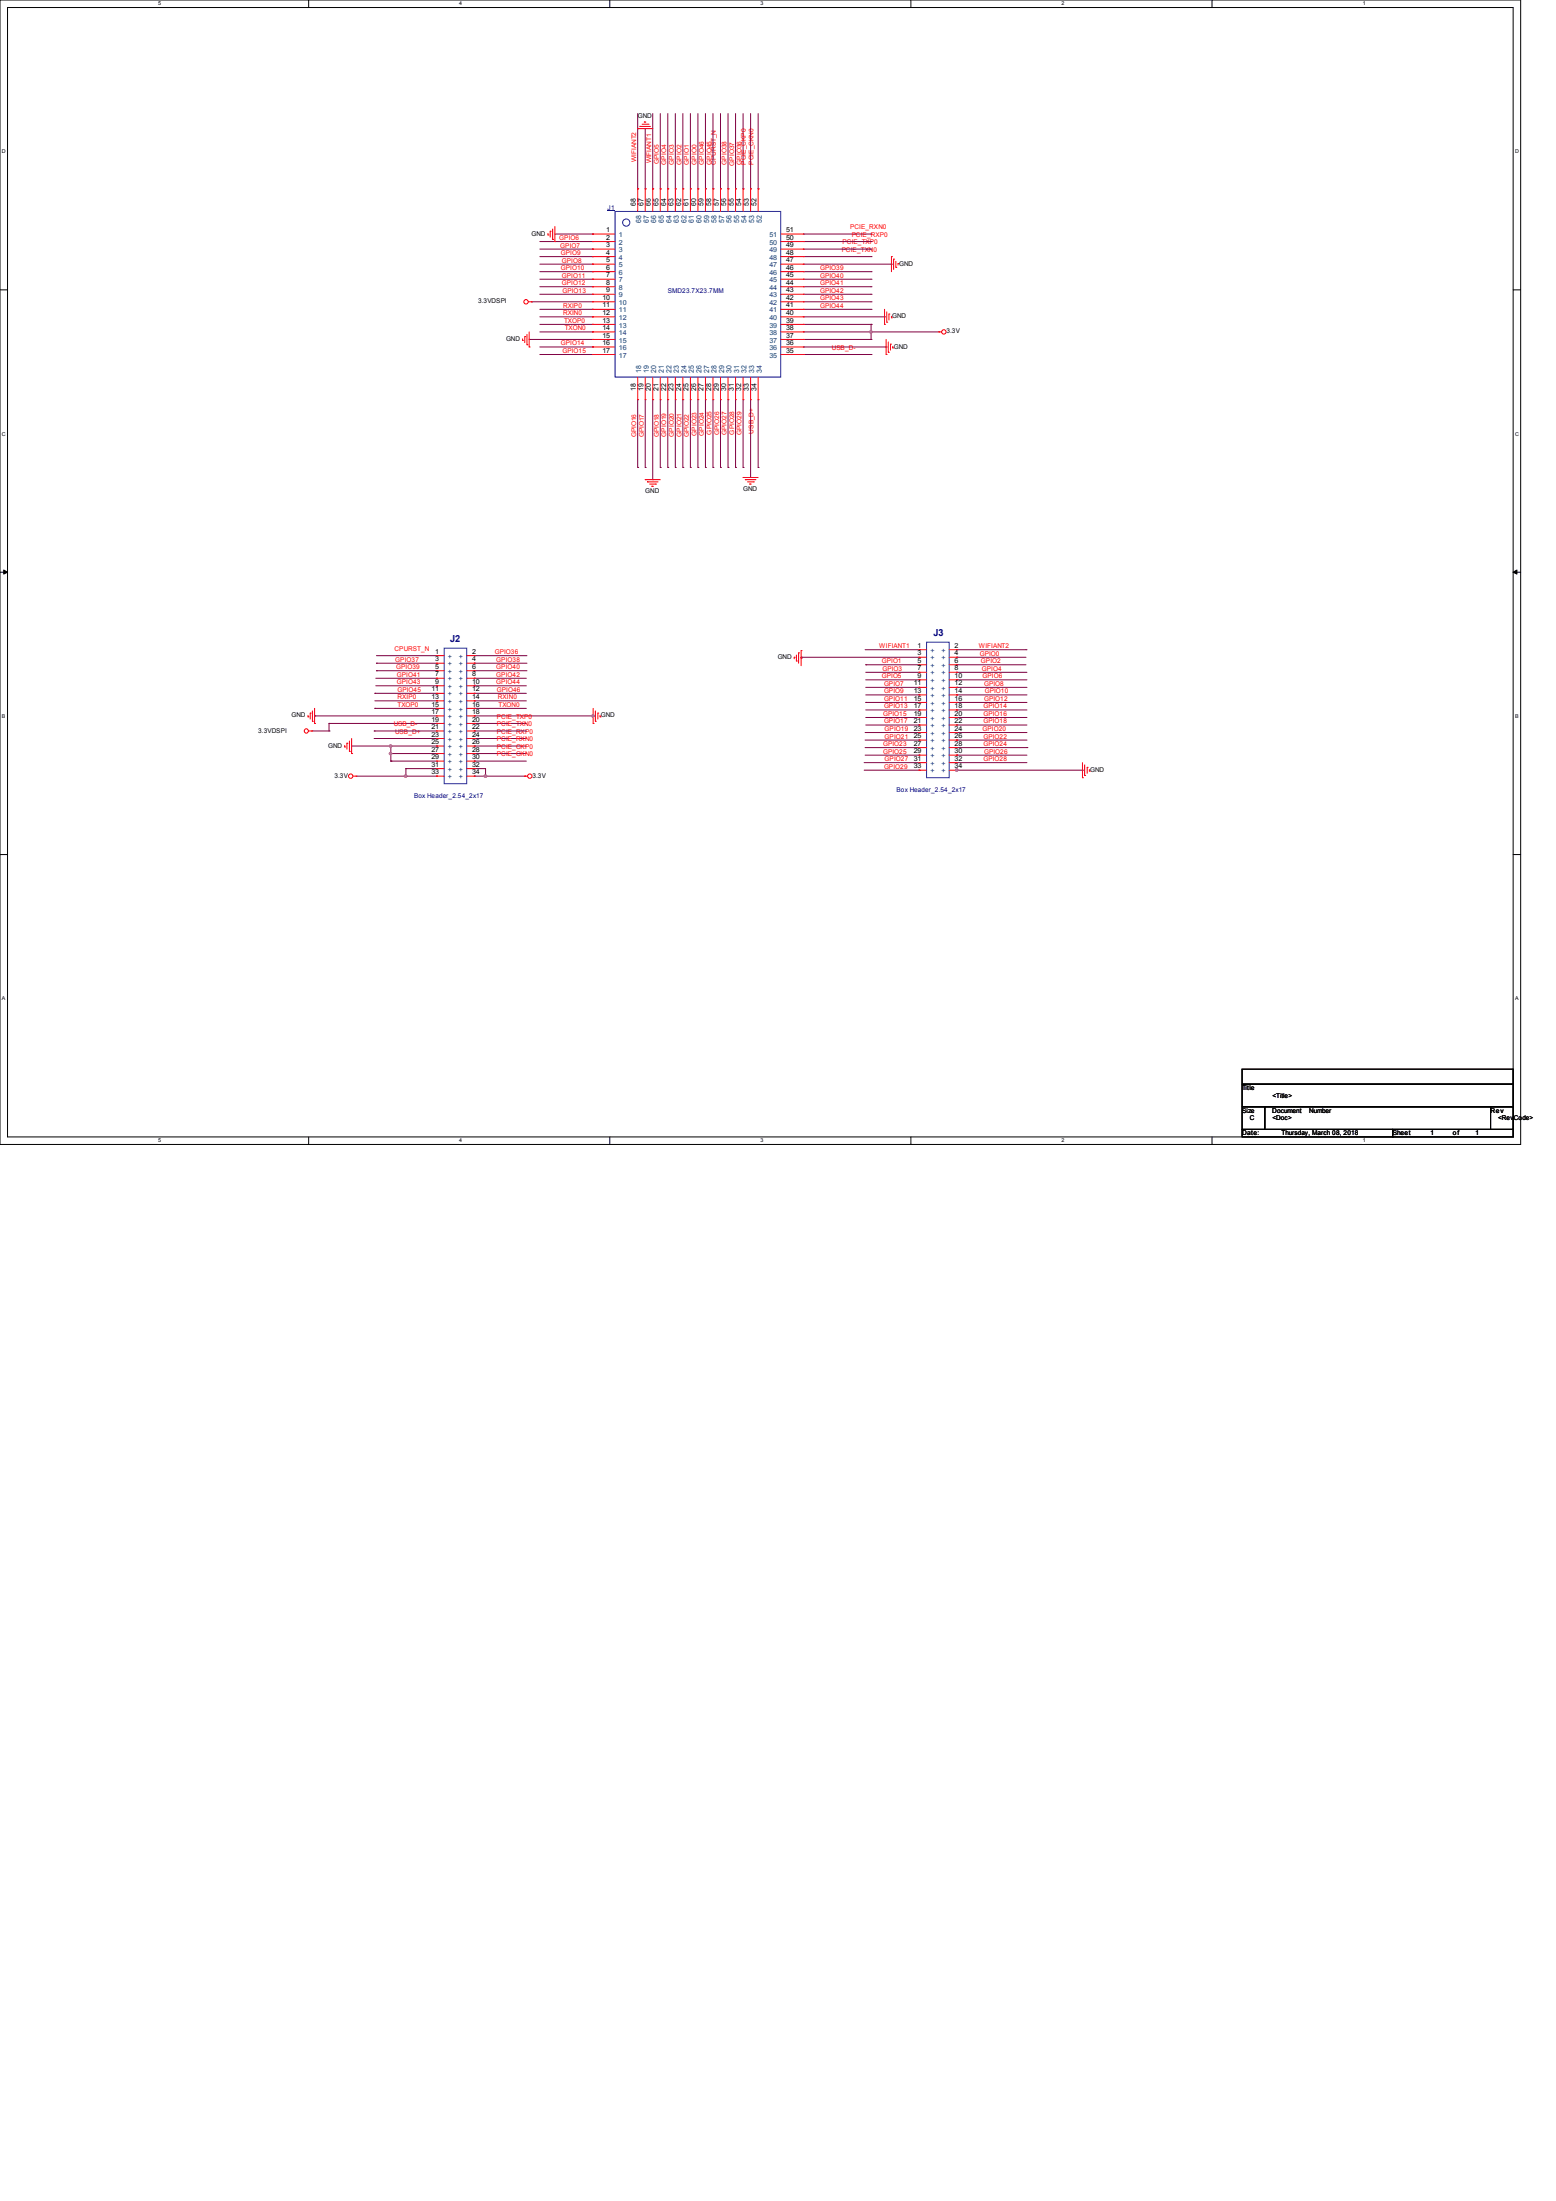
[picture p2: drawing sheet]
<svg xmlns="http://www.w3.org/2000/svg" width="210mm" height="297mm" viewBox="0 0 210 297" stroke-linecap="round" stroke-linejoin="round" font-family="sans-serif">
<path d="M0 0h205.2v154.4h-205.2zM1 1h203.2v152.4h-203.2z" fill="none" stroke="#000" stroke-width=".13"/>
<g fill="#fff">
<path d="M21.3 .1h.4v.8h-.4z"/>
<path d="M21.3 153.5h.4v.8h-.4z"/>
</g>
<path d="M41.7 0v1M41.7 153.4v1" fill="none" stroke="#000" stroke-width=".13"/>
<g fill="#fff">
<path d="M62 .1h.4v.8h-.4z"/>
<path d="M62 153.5h.4v.8h-.4z"/>
</g>
<path d="M82.3 0v1M82.3 153.4v1" fill="none" stroke="#000" stroke-width=".13"/>
<g fill="#fff">
<path d="M102.6 .1h.4v.8h-.4z"/>
<path d="M102.6 153.5h.4v.8h-.4z"/>
</g>
<path d="M122.9 0v1M122.9 153.4v1" fill="none" stroke="#000" stroke-width=".13"/>
<g fill="#fff">
<path d="M143.3 .1h.3v.8h-.3z"/>
<path d="M143.3 153.5h.3v.8h-.3z"/>
</g>
<path d="M163.6 0v1M163.6 153.4v1" fill="none" stroke="#000" stroke-width=".13"/>
<g fill="#fff">
<path d="M183.9 .1h.4v.8h-.4z"/>
<path d="M183.9 153.5h.4v.8h-.4z"/>
<path d="M.3 20.1h.5v.8h-.5z"/>
<path d="M204.5 20.1h.5v.8h-.5z"/>
<path d="M.3 58.2h.5v.8h-.5z"/>
<path d="M204.5 58.2h.5v.8h-.5z"/>
</g>
<path d="M0 39.1h1M204.2 39.1h1" fill="none" stroke="#000" stroke-width=".13"/>
<g fill="#fff">
<path d="M.3 96.3h.4v.8h-.4z"/>
<path d="M204.5 96.3h.4v.8h-.4z"/>
</g>
<path d="M0 77.2h1M204.2 77.2h1" fill="none" stroke="#000" stroke-width=".13"/>
<path d="M.5 76.9l.5 .3-.5 .3zM204.2 77.2l.5-.3v.6z" fill="#000" stroke="#000" stroke-width=".13"/>
<g fill="#fff">
<path d="M.3 134.4h.4v.8h-.4z"/>
<path d="M204.5 134.4h.4v.8h-.4z"/>
</g>
<path d="M0 115.3h1M204.2 115.3h1M167.6 144.3h36.6v2h-36.6zM167.6 146.3h36.6v3.1h-36.6zM167.6 149.4h3.1v3h-3.1zM167.6 152.4h20.4v1h-20.4zM170.7 149.4h30.5v3h-30.5zM188 152.4h16.2v1h-16.2zM201.2 149.4h3v3h-3z" fill="none" stroke="#000" stroke-width=".13"/>
<g fill="none" stroke="#800040" stroke-width=".13">
<path d="M86.1 15.3v10.2M87.1 17.4v8.1M88.1 15.3v10.2M89.1 15.3v10.2M90.1 15.3v10.2M91.1 15.3v10.2M92.2 15.3v10.2M93.2 15.3v10.2M94.2 15.3v10.2M95.2 15.3v10.2M96.2 15.3v10.2M97.2 15.3v10.2"/>
<path d="M98.3 15.3v10.2M99.3 15.3v10.2M100.3 15.3v10.2M101.3 15.3v10.2M102.3 15.3v10.2M72.9 37.7h7.1M72.9 36.7h7.1M72.9 35.6h7.1M72.9 34.6h7.1M72.9 33.6h7.1M72.9 32.6h7.1M72.9 39.7h7.1"/>
<path d="M72.9 38.7h7.1M74.9 31.6h5.1M80 37.7h.1M80 36.7h.1M80 35.6h.1M80 34.6h.1M80 33.6h.1M80 32.6h.1M80 39.7h.1M80 38.7h.1M80 31.6h.1M86.1 25.5h.1"/>
<path d="M87.1 25.5h.1M88.1 25.5h.1M89.1 25.5h.1M90.1 25.5h.1M91.1 25.5h.1M92.2 25.5h.1M93.2 25.5h.1M94.2 25.5h.1M95.2 25.5h.1M96.2 25.5h.1M97.2 25.5h.1M98.3 25.5h.1"/>
<path d="M99.3 25.5h.1M100.3 25.5h.1M101.3 25.5h.1M102.3 25.5h.1M108.4 37.7h9.2M108.4 36.7h9.2M108.4 35.6h11.9M108.4 34.6h9.2M108.4 33.6h9.2M108.4 32.6h9.2M108.4 39.7h9.2M108.4 38.7h9.2"/>
<path d="M108.4 31.6h9.2M117.6 38.7h.1M117.6 37.7h.1M117.6 36.7h.1M117.6 34.6h.1M117.6 33.6h.1M117.6 39.7h.1M117.6 31.6h.1M117.6 32.6h.1M120.3 35.6h.1M71.4 45.8h.1M71.4 45.8h8.6"/>
<path d="M71.7 40.7h.1M71.7 40.7h8.3M72.9 44.8h7.1M72.9 43.8h7.1M72.9 42.8h7.1M72.9 41.7h7.1M72.9 47.8h7.1M72.9 46.8h7.1M80 44.8h.1M80 43.8h.1M80 42.8h.1M80 41.7h.1"/>
<path d="M80 47.8h.1M80 46.8h.1M86.1 53.9v9.2M87.1 53.9v9.2M88.1 53.9v10.8M89.1 53.9v9.2M90.1 53.9v9.2M91.1 53.9v9.2M92.2 53.9v9.2M93.2 53.9v9.2M94.2 53.9v9.2M95.2 53.9v9.2"/>
<path d="M96.2 53.9v9.2M97.2 53.9v9.2M98.3 53.9v9.2M99.3 53.9v9.2M100.3 53.9v9.2M101.3 53.9v10.5M102.3 53.9v9.2M108.4 45.8h9.2M108.4 44.8h18.3M108.4 43.8h9.2M108.4 42.8h11M108.4 41.7h9.2"/>
<path d="M108.4 40.7h9.2M108.4 47.8h9.2M108.4 46.8h11.2M117.6 45.8h.1M117.6 47.8h.1M117.6 40.7h.1M117.6 41.7h.1M117.6 43.8h.1M117.6 44.8h.1M117.6 43.8v2M119.4 42.8h.1M119.6 46.8h.1"/>
<path d="M86.1 63.1h.1M87.1 63.1h.1M88.1 64.7h.1M89.1 63.1h.1M90.1 63.1h.1M91.1 63.1h.1M92.2 63.1h.1M93.2 63.1h.1M94.2 63.1h.1M95.2 63.1h.1M96.2 63.1h.1M97.2 63.1h.1"/>
<path d="M98.3 63.1h.1M99.3 63.1h.1M100.3 63.1h.1M101.3 64.4h.1M102.3 63.1h.1M42.1 98.6h2.3M42.5 96.6h.1M42.5 96.6h16.4M44.4 98.6h.1M44.4 97.6h.1M44.4 97.6h14.5M44.4 97.6v1"/>
<path d="M50.5 99.7h.1M50.5 98.6h.1M50.5 99.7h8.4M50.5 98.6h8.4M50.6 93.6h.1M50.6 95.6h.1M50.6 93.6h8.3M50.6 95.6h8.3M50.6 94.6h8.3M50.7 92.5h8.2M50.7 91.5h8.2M50.8 90.5h.1"/>
<path d="M50.8 89.5h.1M50.8 88.5h8.1M50.8 89.5h8.1M50.8 90.5h8.1M58.9 88.5h.1M58.9 97.6h.1M58.9 92.5h.1M58.9 91.5h.1M58.9 94.6h.1M64 96.6h.1M64 99.7h.1M64 97.6h.1"/>
<path d="M64 98.6h.1M64 89.5h.1M64 88.5h.1M64 92.5h.1M64 90.5h.1M64 91.5h.1M64 95.6h.1M64 93.6h.1M64 94.6h.1M64 96.6h16.2M64 88.5h7.1M64 99.7h7"/>
<path d="M64 97.6h7M64 98.6h7M64 89.5h7.1M64 90.5h7.1M64 92.5h7M64 91.5h7M64 93.6h7M64 95.6h7M64 94.6h7M80.1 96.6h.1M108.1 88.8h.1M108.1 88.7h.1"/>
<path d="M108.1 88.7h15.9M108.1 88.7v.1M116.8 87.7h7.2M116.8 98.8h7.2M116.8 99.9h7.2M116.8 89.7h.1M116.8 94.8h.1M116.8 90.7h7.2M116.8 89.7h7.2M116.8 92.8h7.2M116.8 91.7h7.2M116.8 94.8h7.2"/>
<path d="M116.8 93.8h7.2M116.8 97.8h7.2M116.8 96.8h7.2M116.8 95.8h7.2M124 87.7h.1M124 90.7h.1M124 92.8h.1M124 91.7h.1M124 93.8h.1M124 97.8h.1M124 95.8h.1M124 96.8h.1"/>
<path d="M124 98.8h.1M124 99.9h.1M129.1 88.7h.1M129.1 90.7h.1M129.1 89.7h.1M129.1 92.8h.1M129.1 91.7h.1M129.1 94.8h.1M129.1 93.8h.1M129.1 96.8h.1M129.1 95.8h.1M129.1 98.8h.1"/>
<path d="M129.1 99.9h.1M129.1 97.8h.1M129.1 88.7h9.4M129.1 87.7h9.4M129.1 90.7h9.5M129.1 89.7h9.4M129.1 92.8h9.5M129.1 91.7h9.5M129.1 94.8h9.5M129.1 93.8h9.5M129.1 97.8h9.5M129.1 96.8h9.5"/>
<path d="M129.1 95.8h9.5M129.1 98.8h9.5M129.1 99.9h9.5M138.5 87.7h.1M47.5 100.7h11.4M48 104.7h10.9M52.7 100.7h.1M52.7 102.7h.1M52.7 101.7h.1M52.7 101.7h6.2M52.7 102.7h6.2M52.7 100.7v2"/>
<path d="M54.8 104.7h.1M54.8 103.7h.1M54.8 103.7h4.1M54.8 103.7v1M58.9 104.7h.1M58.9 101.7h.1M58.9 100.7h.1M64 100.7h.1M64 104.7h.1M64 101.7h.1M64 102.7h.1M64 103.7h.1"/>
<path d="M64 100.7h7M64 104.7h6.8M64 101.7h7M64 102.7h7M64 103.7h1.5v1M65.5 104.7h.1M70.8 104.7h.1M116.6 103.9h7.4M116.6 102.9h7.4M116.8 101.9h7.2M116.8 100.9h7.2M124 102.9h.1"/>
<path d="M124 100.9h.1M124 103.9h.1M124 101.9h.1M129 103.9h17.1M129.1 103.9h.1M129.1 101.9h.1M129.1 102.9h.1M129.1 101.9h9.5M129.1 102.9h9.5M129.1 100.9h9.5M138.6 100.9h.1M146.1 103.9h.1"/>
</g>
<g fill="#f0f" stroke="#f0f" stroke-width=".13">
<circle cx="117.5" cy="44.8" r=".18"/>
<circle cx="129.1" cy="103.9" r=".18"/>
<circle cx="80" cy="96.6" r=".18"/>
<circle cx="65.5" cy="104.7" r=".18"/>
<circle cx="54.7" cy="104.7" r=".17"/>
<circle cx="52.7" cy="100.7" r=".17"/>
<circle cx="52.7" cy="101.7" r=".17"/>
</g>
<g fill="none" stroke="#f00" stroke-width=".13">
<path d="M86.1 17.4h.1M86.1 17.4h2M86.4 17.1h.1M86.4 17.1h1.4M86.7 16.8h.8M87 16.5h.1M87 16.5h.2M87.5 16.8h.1M74 31.7h.1M74 31.5v.2M74.3 31.2h.1M74.3 31.2v.8"/>
<path d="M74.6 32.3h.1M74.6 30.9v1.4M74.9 32.6h.1M74.9 30.6v2M120.3 34.6h.1M120.3 34.6v2.1M120.6 35h.1M120.6 35v1.4M120.9 36.1h.1M120.9 35.3v.8M121.2 35.6h.1M121.2 35.6v.2"/>
<path d="M70.5 45.9h.1M70.5 45.7v.2M70.8 45.4h.1M70.8 45.4v.8M71.1 46.5h.1M71.1 45.1v1.4M71.3 40.7h.4M71.4 46.8h.1M71.4 44.8v2M71.7 40.7h.1M119.4 43.8h.1M119.4 41.7v2.1"/>
<path d="M119.6 47.8h.1M119.6 45.8v2M119.7 43.5h.1M119.7 42.1v1.4M119.9 47.5h.1M119.9 46.1v1.4M120 42.4h.1M120 42.4v.8M120.2 46.4h.1M120.2 46.4v.8M120.3 42.9h.1M120.3 42.7v.2"/>
<path d="M120.5 46.9h.1M120.5 46.7v.2M126.7 44.8h.1M126.7 44.8h.4M87.1 64.7h.1M87.1 64.7h2M87.4 65h.1M87.4 65h1.4M87.7 65.3h.8M88 65.6h.1M88 65.6h.2M88.5 65.3h.1"/>
<path d="M100.3 64.4h.1M100.3 64.4h2M100.6 64.7h.1M100.6 64.7h1.4M100.9 65h.8M101.2 65.3h.1M101.2 65.3h.2M101.7 65h.1M41.6 96.7h.1M41.6 96.5v.2M41.7 98.6h.4M41.9 96.2h.1"/>
<path d="M41.9 96.2v.8M42.1 98.6h.1M42.2 97.3h.1M42.2 95.9v1.4M42.5 97.6h.1M42.5 95.6v2M47.2 100v1.4M47.5 99.7v2M80.1 97.6h.1M80.1 95.6v2M80.3 97.3h.1M80.3 95.9v1.4"/>
<path d="M80.7 96.2h.1M80.7 96.2v.8M81 96.7h.1M81 96.5v.2M107.2 88.7h.1M107.2 88.7v.2M107.5 89.2h.1M107.5 88.4v.8M107.8 88.1h.1M107.8 88.1v1.4M108.1 87.8h.1M108.1 87.8v2"/>
<path d="M46.5 100.8h.1M46.5 100.6v.2M46.8 100.3h.1M46.8 100.3v.8M47.2 101.4h.1M47.5 101.7h.1M47.7 104.7h.3M48 104.7h.1M70.8 104.7h.1M70.8 104.7h.4M146.1 104.9h.1M146.1 102.9v2"/>
<path d="M146.4 104.6h.1M146.4 103.2v1.4M146.7 103.5h.1M146.7 103.5v.9M147 104.1h.1M147 103.8v.3"/>
<circle cx="71" cy="40.7" r=".3"/>
<circle cx="127.4" cy="44.8" r=".3"/>
<circle cx="41.3" cy="98.6" r=".29"/>
<circle cx="47.3" cy="104.7" r=".3"/>
<circle cx="71.5" cy="104.7" r=".3"/>
</g>
<g fill="none" stroke="#00f" stroke-width=".13">
<path d="M83 28.5h22.4v22.4h-22.4z"/>
<circle cx="84.5" cy="30" r=".49"/>
</g>
<path d="M82 28.4h1v.1h-1z" fill="#000080"/>
<g fill="none" stroke="#f00" stroke-width=".13">
<path d="M80 32.6h.1M80 33.6h.1M80 34.6h.1M80 35.6h.1M80 36.7h.1M80 37.7h.1M80 38.7h.1M80 39.7h.1M80 31.6h.1M80 32.6h3M80 33.6h3M80 34.6h3"/>
<path d="M80 35.6h3M80 36.7h3M80 37.7h3M80 38.7h3M80 39.7h3M80 31.6h3M86.1 25.5h.1M86.1 25.5v3M87.1 25.5h.1M87.1 25.5v3M88.1 25.5h.1M88.1 25.5v3"/>
<path d="M89.1 25.5h.1M89.1 25.5v3M90.1 25.5h.1M90.1 25.5v3M91.1 25.5h.1M91.1 25.5v3M92.2 25.5h.1M92.2 25.5v3M93.2 25.5h.1M93.2 25.5v3M94.2 25.5h.1M94.2 25.5v3"/>
<path d="M95.2 25.5h.1M95.2 25.5v3M96.2 25.5h.1M96.2 25.5v3M97.2 25.5h.1M97.2 25.5v3M98.3 25.5h.1M98.3 25.5v3M99.3 25.5h.1M99.3 25.5v3M100.3 25.5h.1M100.3 25.5v3"/>
<path d="M101.3 25.5h.1M101.3 25.5v3M102.3 25.5h.1M102.3 25.5v3M105.4 32.6h3M105.4 33.6h3M105.4 34.6h3M105.4 35.6h3M105.4 36.7h3M105.4 37.7h3M105.4 38.7h3M105.4 39.7h3"/>
<path d="M105.4 31.6h3M108.4 39.7h.1M108.4 38.7h.1M108.4 37.7h.1M108.4 36.7h.1M108.4 35.6h.1M108.4 34.6h.1M108.4 33.6h.1M108.4 32.6h.1M108.4 31.6h.1M80 40.7h.1M80 41.7h.1"/>
<path d="M80 42.8h.1M80 43.8h.1M80 44.8h.1M80 45.8h.1M80 46.8h.1M80 47.8h.1M80 40.7h3M80 41.7h3M80 42.8h3M80 43.8h3M80 44.8h3M80 45.8h3"/>
<path d="M80 46.8h3M80 47.8h3M86.1 53.9h.1M86.1 50.9v3M87.1 53.9h.1M87.1 50.9v3M88.1 53.9h.1M88.1 50.9v3M89.1 53.9h.1M89.1 50.9v3M90.1 53.9h.1M90.1 50.9v3"/>
<path d="M91.1 53.9h.1M91.1 50.9v3M92.2 53.9h.1M92.2 50.9v3M93.2 53.9h.1M93.2 50.9v3M94.2 53.9h.1M94.2 50.9v3M95.2 53.9h.1M95.2 50.9v3M96.2 53.9h.1M96.2 50.9v3"/>
<path d="M97.2 53.9h.1M97.2 50.9v3M98.3 53.9h.1M98.3 50.9v3M99.3 53.9h.1M99.3 50.9v3M100.3 53.9h.1M100.3 50.9v3M101.3 53.9h.1M101.3 50.9v3M102.3 53.9h.1M102.3 50.9v3"/>
<path d="M105.4 40.7h3M105.4 41.7h3M105.4 42.8h3M105.4 43.8h3M105.4 44.8h3M105.4 45.8h3M105.4 46.8h3M105.4 47.8h3M108.4 47.8h.1M108.4 46.8h.1M108.4 45.8h.1M108.4 44.8h.1"/>
<path d="M108.4 43.8h.1M108.4 42.8h.1M108.4 41.7h.1M108.4 40.7h.1M58.9 88.5h.1M58.9 89.5h.1M58.9 90.5h.1M58.9 91.5h.1M58.9 92.5h.1M58.9 93.6h.1M58.9 94.6h.1M58.9 95.6h.1"/>
<path d="M58.9 96.6h.1M58.9 97.6h.1M58.9 98.6h.1M58.9 99.7h.1M58.9 88.5h1M58.9 89.5h1M58.9 90.5h1M58.9 91.5h1M58.9 92.5h1M58.9 93.6h1M58.9 94.6h1M58.9 95.6h1"/>
<path d="M58.9 96.6h1M58.9 97.6h1M58.9 98.6h1M58.9 99.7h1M63 88.5h1M63 89.5h1M63 90.5h1M63 91.5h1M63 92.5h1M63 93.6h1M63 94.6h1M63 95.6h1"/>
<path d="M63 96.6h1M63 97.6h1M63 98.6h1M63 99.7h1M64 88.5h.1M64 89.5h.1M64 90.5h.1M64 91.5h.1M64 92.5h.1M64 93.6h.1M64 94.6h.1M64 95.6h.1"/>
<path d="M64 96.6h.1M64 97.6h.1M64 98.6h.1M64 99.7h.1M124 87.7h.1M124 88.7h.1M124 89.7h.1M124 90.7h.1M124 91.7h.1M124 92.8h.1M124 93.8h.1M124 94.8h.1"/>
<path d="M124 95.8h.1M124 96.8h.1M124 97.8h.1M124 98.8h.1M124 99.9h.1M124 87.7h1.1M124 88.7h1.1M124 89.7h1.1M124 90.7h1.1M124 91.7h1.1M124 92.8h1.1M124 93.8h1.1"/>
<path d="M124 94.8h1.1M124 95.8h1.1M124 96.8h1.1M124 97.8h1.1M124 98.8h1.1M124 99.9h1.1M128.1 87.7h1M128.1 88.7h1M128.1 89.7h1M128.1 90.7h1M128.1 91.7h1M128.1 92.8h1"/>
<path d="M128.1 93.8h1M128.1 94.8h1M128.1 95.8h1M128.1 96.8h1M128.1 97.8h1M128.1 98.8h1M128.1 99.9h1M129.1 87.7h.1M129.1 88.7h.1M129.1 89.7h.1M129.1 90.7h.1M129.1 91.7h.1"/>
<path d="M129.1 92.8h.1M129.1 93.8h.1M129.1 94.8h.1M129.1 95.8h.1M129.1 96.8h.1M129.1 97.8h.1M129.1 98.8h.1M129.1 99.9h.1M58.9 100.7h.1M58.9 101.7h.1M58.9 102.7h.1M58.9 103.7h.1"/>
<path d="M58.9 104.7h.1M58.9 100.7h1M58.9 101.7h1M58.9 102.7h1M58.9 103.7h1M58.9 104.7h1M63 100.7h1M63 101.7h1M63 102.7h1M63 103.7h1M63 104.7h1M64 100.7h.1"/>
<path d="M64 101.7h.1M64 102.7h.1M64 103.7h.1M64 104.7h.1M124 100.9h.1M124 101.9h.1M124 102.9h.1M124 103.9h.1M124 100.9h1.1M124 101.9h1.1M124 102.9h1.1M124 103.9h1.1"/>
<path d="M128.1 100.9h1M128.1 101.9h1M128.1 102.9h1M128.1 103.9h1M129.1 100.9h.1M129.1 101.9h.1M129.1 102.9h.1M129.1 103.9h.1"/>
</g>
<path d="M59.9 87.5h3.1v18.2h-3.1zM125.1 86.7h3v18.2h-3z" fill="none" stroke="#00f" stroke-width=".13"/>
<g fill="#f0f" stroke="#f0f" stroke-width=".13">
<circle cx="117.5" cy="44.8" r=".18"/>
<circle cx="129.1" cy="103.9" r=".18"/>
<circle cx="80" cy="96.6" r=".18"/>
<circle cx="65.5" cy="104.7" r=".18"/>
<circle cx="54.7" cy="104.7" r=".17"/>
<circle cx="52.7" cy="100.7" r=".17"/>
<circle cx="52.7" cy="101.7" r=".17"/>
</g>
<g font-size="1.3" fill="#000080">
<text x="60.8" y="86.7">J2</text>
<text x="126" y="85.9">J3</text>
</g>
<g font-size="1">
<text x="85.8" y="27.8" transform="rotate(-90 85.8 27.8)">68</text>
<text x="86.8" y="27.8" transform="rotate(-90 86.8 27.8)">67</text>
<text x="87.9" y="27.8" transform="rotate(-90 87.9 27.8)">66</text>
<text x="88.9" y="27.8" transform="rotate(-90 88.9 27.8)">65</text>
<text x="89.9" y="27.8" transform="rotate(-90 89.9 27.8)">64</text>
<text x="90.9" y="27.8" transform="rotate(-90 90.9 27.8)">63</text>
<text x="91.9" y="27.8" transform="rotate(-90 91.9 27.8)">62</text>
<text x="92.9" y="27.8" transform="rotate(-90 92.9 27.8)">61</text>
<text x="94" y="27.8" transform="rotate(-90 94 27.8)">60</text>
<text x="95" y="27.8" transform="rotate(-90 95 27.8)">59</text>
<text x="96" y="27.8" transform="rotate(-90 96 27.8)">58</text>
<text x="97" y="27.8" transform="rotate(-90 97 27.8)">57</text>
<text x="98" y="27.8" transform="rotate(-90 98 27.8)">56</text>
<text x="99" y="27.8" transform="rotate(-90 99 27.8)">55</text>
<text x="100" y="27.8" transform="rotate(-90 100 27.8)">54</text>
<text x="101.1" y="27.8" transform="rotate(-90 101.1 27.8)">53</text>
<text x="102.1" y="27.8" transform="rotate(-90 102.1 27.8)">52</text>
<text x="85.8" y="52.7" transform="rotate(-90 85.8 52.7)">18</text>
<text x="86.8" y="52.7" transform="rotate(-90 86.8 52.7)">19</text>
<text x="87.9" y="52.7" transform="rotate(-90 87.9 52.7)">20</text>
<text x="88.9" y="52.7" transform="rotate(-90 88.9 52.7)">21</text>
<text x="89.9" y="52.7" transform="rotate(-90 89.9 52.7)">22</text>
<text x="90.9" y="52.7" transform="rotate(-90 90.9 52.7)">23</text>
<text x="91.9" y="52.7" transform="rotate(-90 91.9 52.7)">24</text>
<text x="92.9" y="52.7" transform="rotate(-90 92.9 52.7)">25</text>
<text x="94" y="52.7" transform="rotate(-90 94 52.7)">26</text>
<text x="95" y="52.7" transform="rotate(-90 95 52.7)">27</text>
<text x="96" y="52.7" transform="rotate(-90 96 52.7)">28</text>
<text x="97" y="52.7" transform="rotate(-90 97 52.7)">29</text>
<text x="98" y="52.7" transform="rotate(-90 98 52.7)">30</text>
<text x="99" y="52.7" transform="rotate(-90 99 52.7)">31</text>
<text x="100" y="52.7" transform="rotate(-90 100 52.7)">32</text>
<text x="101.1" y="52.7" transform="rotate(-90 101.1 52.7)">33</text>
<text x="102.1" y="52.7" transform="rotate(-90 102.1 52.7)">34</text>
</g>
<g font-size="1" fill="#004080">
<text x="86.5" y="30.1" transform="rotate(-90 86.5 30.1)">68</text>
<text x="87.6" y="30.1" transform="rotate(-90 87.6 30.1)">67</text>
<text x="88.6" y="30.1" transform="rotate(-90 88.6 30.1)">66</text>
<text x="89.6" y="30.1" transform="rotate(-90 89.6 30.1)">65</text>
<text x="90.6" y="30.1" transform="rotate(-90 90.6 30.1)">64</text>
<text x="91.6" y="30.1" transform="rotate(-90 91.6 30.1)">63</text>
<text x="92.6" y="30.1" transform="rotate(-90 92.6 30.1)">62</text>
<text x="93.7" y="30.1" transform="rotate(-90 93.7 30.1)">61</text>
<text x="94.7" y="30.1" transform="rotate(-90 94.7 30.1)">60</text>
<text x="95.7" y="30.1" transform="rotate(-90 95.7 30.1)">59</text>
<text x="96.7" y="30.1" transform="rotate(-90 96.7 30.1)">58</text>
<text x="97.7" y="30.1" transform="rotate(-90 97.7 30.1)">57</text>
<text x="98.7" y="30.1" transform="rotate(-90 98.7 30.1)">56</text>
<text x="99.8" y="30.1" transform="rotate(-90 99.8 30.1)">55</text>
<text x="100.8" y="30.1" transform="rotate(-90 100.8 30.1)">54</text>
<text x="101.8" y="30.1" transform="rotate(-90 101.8 30.1)">53</text>
<text x="102.8" y="30.1" transform="rotate(-90 102.8 30.1)">52</text>
<text x="86.5" y="50.4" transform="rotate(-90 86.5 50.4)">18</text>
<text x="87.6" y="50.4" transform="rotate(-90 87.6 50.4)">19</text>
<text x="88.6" y="50.4" transform="rotate(-90 88.6 50.4)">20</text>
<text x="89.6" y="50.4" transform="rotate(-90 89.6 50.4)">21</text>
<text x="90.6" y="50.4" transform="rotate(-90 90.6 50.4)">22</text>
<text x="91.6" y="50.4" transform="rotate(-90 91.6 50.4)">23</text>
<text x="92.6" y="50.4" transform="rotate(-90 92.6 50.4)">24</text>
<text x="93.7" y="50.4" transform="rotate(-90 93.7 50.4)">25</text>
<text x="94.7" y="50.4" transform="rotate(-90 94.7 50.4)">26</text>
<text x="95.7" y="50.4" transform="rotate(-90 95.7 50.4)">27</text>
<text x="96.7" y="50.4" transform="rotate(-90 96.7 50.4)">28</text>
<text x="97.7" y="50.4" transform="rotate(-90 97.7 50.4)">29</text>
<text x="98.7" y="50.4" transform="rotate(-90 98.7 50.4)">30</text>
<text x="99.8" y="50.4" transform="rotate(-90 99.8 50.4)">31</text>
<text x="100.8" y="50.4" transform="rotate(-90 100.8 50.4)">32</text>
<text x="101.8" y="50.4" transform="rotate(-90 101.8 50.4)">33</text>
<text x="102.8" y="50.4" transform="rotate(-90 102.8 50.4)">34</text>
</g>
<g font-size=".9">
<text x="86.1" y="16">GND</text>
<text x="71.7" y="31.8">GND</text>
<text x="81.8" y="32.3">2</text>
<text x="81.8" y="33.4">3</text>
<text x="81.8" y="34.4">4</text>
<text x="81.8" y="35.4">5</text>
<text x="81.8" y="31.3">1</text>
<text x="106.1" y="35.4">47</text>
<text x="106.1" y="34.4">48</text>
<text x="106.1" y="33.4">49</text>
<text x="106.1" y="32.3">50</text>
<text x="106.1" y="31.3">51</text>
<text x="121.3" y="35.9">GND</text>
<text x="64.5" y="40.9">3.3VDSPI</text>
<text x="81.3" y="40.5">10</text>
<text x="81.3" y="41.5">11</text>
<text x="81.8" y="36.4">6</text>
<text x="81.8" y="37.4">7</text>
<text x="81.8" y="38.4">8</text>
<text x="81.8" y="39.5">9</text>
<text x="106.1" y="41.5">41</text>
<text x="106.1" y="40.5">42</text>
<text x="106.1" y="39.5">43</text>
<text x="106.1" y="38.4">44</text>
<text x="106.1" y="37.4">45</text>
<text x="106.1" y="36.4">46</text>
<text x="68.3" y="46">GND</text>
<text x="81.3" y="42.5">12</text>
<text x="81.3" y="43.5">13</text>
<text x="81.3" y="44.5">14</text>
<text x="81.3" y="45.6">15</text>
<text x="81.3" y="46.6">16</text>
<text x="81.3" y="47.6">17</text>
<text x="106.1" y="47.6">35</text>
<text x="106.1" y="46.6">36</text>
<text x="106.1" y="45.6">37</text>
<text x="106.1" y="44.5">38</text>
<text x="106.1" y="43.5">39</text>
<text x="106.1" y="42.5">40</text>
<text x="120.4" y="43">GND</text>
<text x="120.6" y="47">GND</text>
<text x="127.7" y="45">3.3V</text>
<text x="87.1" y="66.5">GND</text>
<text x="100.3" y="66.3">GND</text>
<text x="58.7" y="88.2">1</text>
<text x="58.7" y="89.2">3</text>
<text x="63.7" y="88.2">2</text>
<text x="63.7" y="89.2">4</text>
<text x="105" y="89">GND</text>
<text x="123.8" y="87.4">1</text>
<text x="123.8" y="88.4">3</text>
<text x="123.8" y="89.5">5</text>
<text x="128.8" y="87.4">2</text>
<text x="128.8" y="88.4">4</text>
<text x="128.8" y="89.5">6</text>
<text x="58.2" y="93.3">11</text>
<text x="58.2" y="94.3">13</text>
<text x="58.2" y="95.3">15</text>
<text x="58.7" y="90.3">5</text>
<text x="58.7" y="91.3">7</text>
<text x="58.7" y="92.3">9</text>
<text x="63.7" y="90.3">6</text>
<text x="63.7" y="91.3">8</text>
<text x="63.7" y="92.3">10</text>
<text x="63.7" y="93.3">12</text>
<text x="63.7" y="94.3">14</text>
<text x="63.7" y="95.3">16</text>
<text x="123.3" y="92.5">11</text>
<text x="123.3" y="93.5">13</text>
<text x="123.3" y="94.5">15</text>
<text x="123.3" y="95.5">17</text>
<text x="123.8" y="90.5">7</text>
<text x="123.8" y="91.5">9</text>
<text x="128.8" y="90.5">8</text>
<text x="128.8" y="91.5">10</text>
<text x="128.8" y="92.5">12</text>
<text x="128.8" y="93.5">14</text>
<text x="128.8" y="94.5">16</text>
<text x="128.8" y="95.5">18</text>
<text x="34.8" y="98.8">3.3VDSPI</text>
<text x="39.3" y="96.8">GND</text>
<text x="44.3" y="100.9">GND</text>
<text x="58.2" y="96.4">17</text>
<text x="58.2" y="97.4">19</text>
<text x="58.2" y="98.4">21</text>
<text x="58.2" y="99.4">23</text>
<text x="58.2" y="100.4">25</text>
<text x="58.2" y="101.4">27</text>
<text x="63.7" y="96.4">18</text>
<text x="63.7" y="97.4">20</text>
<text x="63.7" y="98.4">22</text>
<text x="63.7" y="99.4">24</text>
<text x="63.7" y="100.4">26</text>
<text x="63.7" y="101.4">28</text>
<text x="81.1" y="96.8">GND</text>
<text x="123.3" y="96.6">19</text>
<text x="123.3" y="97.6">21</text>
<text x="123.3" y="98.6">23</text>
<text x="123.3" y="99.6">25</text>
<text x="123.3" y="100.6">27</text>
<text x="123.3" y="101.6">29</text>
<text x="128.8" y="96.6">20</text>
<text x="128.8" y="97.6">22</text>
<text x="128.8" y="98.6">24</text>
<text x="128.8" y="99.6">26</text>
<text x="128.8" y="100.6">28</text>
<text x="128.8" y="101.6">30</text>
<text x="45.1" y="104.9">3.3V</text>
<text x="58.2" y="102.4">29</text>
<text x="58.2" y="103.5">31</text>
<text x="58.2" y="104.5">33</text>
<text x="63.7" y="102.4">30</text>
<text x="63.7" y="103.5">32</text>
<text x="63.7" y="104.5">34</text>
<text x="71.8" y="104.9">3.3V</text>
<text x="123.3" y="102.7">31</text>
<text x="123.3" y="103.7">33</text>
<text x="128.8" y="102.7">32</text>
<text x="128.8" y="103.7">34</text>
<text x="147.1" y="104.1">GND</text>
<text x="167.6" y="147.1">Title</text>
<text x="171.7" y="148.1">&lt;Title&gt;</text>
<text x="167.6" y="150.2">Size</text>
<text x="167.6" y="153.2">Date:</text>
<text x="168.7" y="151.2">C</text>
<text x="171.7" y="150.2">Document</text>
<text x="171.7" y="151.2">&lt;Doc&gt;</text>
<text x="173" y="153.2">Thursday, March 08, 2018</text>
<text x="176.7" y="150.2">Number</text>
<text x="188" y="153.2">Sheet</text>
<text x="193.1" y="153.2">1</text>
<text x="196.1" y="153.2">of</text>
<text x="199.2" y="153.2">1</text>
<text x="201.2" y="150.2">Rev</text>
<text x="202.2" y="151.2">&lt;RevCode&gt;</text>
</g>
<g font-size=".9" fill="#f00">
<text x="85.9" y="21.8" transform="rotate(-90 85.9 21.8)">WIFIANT2</text>
<text x="87.9" y="22.1" transform="rotate(-90 87.9 22.1)">WIFIANT1</text>
<text x="88.9" y="22.1" transform="rotate(-90 88.9 22.1)">GPIO5</text>
<text x="89.9" y="22.2" transform="rotate(-90 89.9 22.2)">GPIO4</text>
<text x="90.9" y="22.2" transform="rotate(-90 90.9 22.2)">GPIO3</text>
<text x="92" y="22.2" transform="rotate(-90 92 22.2)">GPIO2</text>
<text x="93" y="22.2" transform="rotate(-90 93 22.2)">GPIO1</text>
<text x="94" y="22.2" transform="rotate(-90 94 22.2)">GPIO0</text>
<text x="95" y="22.2" transform="rotate(-90 95 22.2)">GPIO46</text>
<text x="96" y="22.2" transform="rotate(-90 96 22.2)">GPIO45</text>
<text x="96.6" y="22.2" transform="rotate(-90 96.6 22.2)">CPURST_N</text>
<text x="98.1" y="22.2" transform="rotate(-90 98.1 22.2)">GPIO38</text>
<text x="99.1" y="22.4" transform="rotate(-90 99.1 22.4)">GPIO37</text>
<text x="100.1" y="22.2" transform="rotate(-90 100.1 22.2)">GPIO36</text>
<text x="100.7" y="22.2" transform="rotate(-90 100.7 22.2)">PCIE_CKP0</text>
<text x="101.7" y="22.2" transform="rotate(-90 101.7 22.2)">PCIE_CKN0</text>
<text x="75.5" y="32.4">GPIO6</text>
<text x="75.6" y="33.4">GPIO7</text>
<text x="75.7" y="34.4">GPIO9</text>
<text x="75.8" y="35.4">GPIO8</text>
<text x="113.6" y="34">PCIE_TXN0</text>
<text x="113.7" y="33">PCIE_TXP0</text>
<text x="114.7" y="30.9">PCIE_RXN0</text>
<text x="114.9" y="32">PCIE_RXP0</text>
<text x="75.7" y="36.4">GPIO10</text>
<text x="75.8" y="37.5">GPIO11</text>
<text x="75.8" y="38.5">GPIO12</text>
<text x="75.9" y="39.5">GPIO13</text>
<text x="76" y="41.5">RXIP0</text>
<text x="110.7" y="38.5">GPIO41</text>
<text x="110.7" y="37.5">GPIO40</text>
<text x="110.7" y="36.4">GPIO39</text>
<text x="110.7" y="39.5">GPIO42</text>
<text x="110.7" y="40.5">GPIO43</text>
<text x="110.7" y="41.5">GPIO44</text>
<text x="75.7" y="46.6">GPIO14</text>
<text x="75.9" y="47.6">GPIO15</text>
<text x="76" y="42.5">RXIN0</text>
<text x="76.1" y="43.6">TXOP0</text>
<text x="76.2" y="44.6">TXON0</text>
<text x="112.3" y="47.2">USB_D-</text>
<text x="85.9" y="59" transform="rotate(-90 85.9 59)">GPIO16</text>
<text x="86.9" y="59" transform="rotate(-90 86.9 59)">GPIO17</text>
<text x="88.9" y="59" transform="rotate(-90 88.9 59)">GPIO18</text>
<text x="89.9" y="58.9" transform="rotate(-90 89.9 58.9)">GPIO19</text>
<text x="90.9" y="58.9" transform="rotate(-90 90.9 58.9)">GPIO20</text>
<text x="92" y="58.9" transform="rotate(-90 92 58.9)">GPIO21</text>
<text x="93" y="59" transform="rotate(-90 93 59)">GPIO22</text>
<text x="94" y="58.8" transform="rotate(-90 94 58.8)">GPIO23</text>
<text x="95" y="58.8" transform="rotate(-90 95 58.8)">GPIO24</text>
<text x="96" y="58.6" transform="rotate(-90 96 58.6)">GPIO25</text>
<text x="97" y="58.7" transform="rotate(-90 97 58.7)">GPIO26</text>
<text x="98.1" y="58.7" transform="rotate(-90 98.1 58.7)">GPIO27</text>
<text x="99.1" y="58.6" transform="rotate(-90 99.1 58.6)">GPIO28</text>
<text x="100.1" y="58.7" transform="rotate(-90 100.1 58.7)">GPIO29</text>
<text x="101.7" y="58.5" transform="rotate(-90 101.7 58.5)">USB_D+</text>
<text x="53.3" y="87.8">CPURST_N</text>
<text x="53.3" y="89.3">GPIO37</text>
<text x="66.8" y="88.3">GPIO36</text>
<text x="67" y="89.3">GPIO38</text>
<text x="118.7" y="87.5">WIFIANT1</text>
<text x="119" y="89.5">GPIO1</text>
<text x="132.1" y="87.5">WIFIANT2</text>
<text x="132.2" y="88.5">GPIO0</text>
<text x="132.4" y="89.5">GPIO2</text>
<text x="53.5" y="90.3">GPIO39</text>
<text x="53.6" y="92.3">GPIO43</text>
<text x="53.6" y="91.3">GPIO41</text>
<text x="53.6" y="93.3">GPIO45</text>
<text x="53.6" y="94.4">RXIP0</text>
<text x="53.6" y="95.4">TXOP0</text>
<text x="67" y="92.3">GPIO44</text>
<text x="67" y="90.3">GPIO40</text>
<text x="67" y="91.3">GPIO42</text>
<text x="67.1" y="93.3">GPIO46</text>
<text x="67.2" y="94.4">RXIN0</text>
<text x="67.3" y="95.4">TXON0</text>
<text x="119" y="91.5">GPIO5</text>
<text x="119.1" y="90.5">GPIO3</text>
<text x="119.3" y="92.5">GPIO7</text>
<text x="119.3" y="94.6">GPIO11</text>
<text x="119.3" y="93.6">GPIO9</text>
<text x="119.3" y="95.6">GPIO13</text>
<text x="132.5" y="90.5">GPIO4</text>
<text x="132.6" y="91.5">GPIO6</text>
<text x="132.7" y="95.6">GPIO14</text>
<text x="132.8" y="92.5">GPIO8</text>
<text x="132.8" y="94.6">GPIO12</text>
<text x="132.9" y="93.6">GPIO10</text>
<text x="53.1" y="98">USB_D-</text>
<text x="53.3" y="99">USB_D+</text>
<text x="67.1" y="99">PCIE_RXP0</text>
<text x="67.1" y="100">PCIE_RXN0</text>
<text x="67.1" y="97">PCIE_TXP0</text>
<text x="67.1" y="101">PCIE_CKP0</text>
<text x="67.1" y="98">PCIE_TXN0</text>
<text x="119.2" y="96.6">GPIO15</text>
<text x="119.2" y="100.7">GPIO23</text>
<text x="119.2" y="101.7">GPIO25</text>
<text x="119.3" y="97.6">GPIO17</text>
<text x="119.4" y="98.6">GPIO19</text>
<text x="119.4" y="99.7">GPIO21</text>
<text x="132.6" y="98.6">GPIO20</text>
<text x="132.7" y="96.6">GPIO16</text>
<text x="132.7" y="99.7">GPIO22</text>
<text x="132.7" y="97.6">GPIO18</text>
<text x="132.7" y="100.7">GPIO24</text>
<text x="132.8" y="101.7">GPIO26</text>
<text x="67.1" y="102.1">PCIE_CKN0</text>
<text x="119.3" y="103.7">GPIO29</text>
<text x="119.4" y="102.7">GPIO27</text>
<text x="132.7" y="102.7">GPIO28</text>
</g>
<g font-size=".9" fill="#000080">
<text x="82" y="28.3">J1</text>
<text x="90.1" y="39.5">SMD23.7X23.7MM</text>
<text x="55.9" y="107.7">Box Header_2.54_2x17</text>
<text x="121" y="106.9">Box Header_2.54_2x17</text>
</g>
<g font-size=".9" fill="#004080">
<text x="83.5" y="33">2</text>
<text x="83.5" y="34">3</text>
<text x="83.5" y="35.1">4</text>
<text x="83.5" y="32">1</text>
<text x="103.9" y="35.1">48</text>
<text x="103.9" y="34">49</text>
<text x="103.9" y="33">50</text>
<text x="103.9" y="32">51</text>
<text x="83.5" y="36.1">5</text>
<text x="83.5" y="37.1">6</text>
<text x="83.5" y="38.1">7</text>
<text x="83.5" y="39.1">8</text>
<text x="83.5" y="40.1">9</text>
<text x="83.5" y="41.1">10</text>
<text x="103.9" y="41.1">42</text>
<text x="103.9" y="40.1">43</text>
<text x="103.9" y="39.1">44</text>
<text x="103.9" y="38.1">45</text>
<text x="103.9" y="37.1">46</text>
<text x="103.9" y="36.1">47</text>
<text x="83.5" y="42.2">11</text>
<text x="83.5" y="43.2">12</text>
<text x="83.5" y="44.2">13</text>
<text x="83.5" y="45.2">14</text>
<text x="83.5" y="46.2">15</text>
<text x="83.5" y="47.2">16</text>
<text x="103.9" y="47.2">36</text>
<text x="103.9" y="46.2">37</text>
<text x="103.9" y="45.2">38</text>
<text x="103.9" y="44.2">39</text>
<text x="103.9" y="43.2">40</text>
<text x="103.9" y="42.2">41</text>
<text x="83.5" y="48.3">17</text>
<text x="103.9" y="48.3">35</text>
<text x="60.5" y="88.9">+</text>
<text x="60.5" y="89.9">+</text>
<text x="61.9" y="88.9">+</text>
<text x="61.9" y="89.9">+</text>
<text x="125.6" y="88.1">+</text>
<text x="125.6" y="89.1">+</text>
<text x="127.1" y="88.1">+</text>
<text x="127.1" y="89.1">+</text>
<text x="60.5" y="90.9">+</text>
<text x="60.5" y="91.9">+</text>
<text x="60.5" y="93">+</text>
<text x="60.5" y="94">+</text>
<text x="60.5" y="95">+</text>
<text x="61.9" y="90.9">+</text>
<text x="61.9" y="91.9">+</text>
<text x="61.9" y="93">+</text>
<text x="61.9" y="94">+</text>
<text x="61.9" y="95">+</text>
<text x="125.6" y="90.1">+</text>
<text x="125.6" y="91.1">+</text>
<text x="125.6" y="92.2">+</text>
<text x="125.6" y="93.2">+</text>
<text x="125.6" y="94.2">+</text>
<text x="125.6" y="95.2">+</text>
<text x="127.1" y="90.1">+</text>
<text x="127.1" y="91.1">+</text>
<text x="127.1" y="92.2">+</text>
<text x="127.1" y="93.2">+</text>
<text x="127.1" y="94.2">+</text>
<text x="127.1" y="95.2">+</text>
<text x="60.5" y="96">+</text>
<text x="60.5" y="97">+</text>
<text x="60.5" y="98">+</text>
<text x="60.5" y="99.1">+</text>
<text x="60.5" y="100.1">+</text>
<text x="60.5" y="101.1">+</text>
<text x="61.9" y="96">+</text>
<text x="61.9" y="97">+</text>
<text x="61.9" y="98">+</text>
<text x="61.9" y="99.1">+</text>
<text x="61.9" y="100.1">+</text>
<text x="61.9" y="101.1">+</text>
<text x="125.6" y="96.2">+</text>
<text x="125.6" y="97.2">+</text>
<text x="125.6" y="98.3">+</text>
<text x="125.6" y="99.3">+</text>
<text x="125.6" y="100.3">+</text>
<text x="125.6" y="101.3">+</text>
<text x="127.1" y="96.2">+</text>
<text x="127.1" y="97.2">+</text>
<text x="127.1" y="98.3">+</text>
<text x="127.1" y="99.3">+</text>
<text x="127.1" y="100.3">+</text>
<text x="127.1" y="101.3">+</text>
<text x="60.5" y="102.1">+</text>
<text x="60.5" y="103.1">+</text>
<text x="60.5" y="104.1">+</text>
<text x="60.5" y="105.2">+</text>
<text x="61.9" y="102.1">+</text>
<text x="61.9" y="103.1">+</text>
<text x="61.9" y="104.1">+</text>
<text x="61.9" y="105.2">+</text>
<text x="125.6" y="102.3">+</text>
<text x="125.6" y="103.3">+</text>
<text x="125.6" y="104.4">+</text>
<text x="127.1" y="102.3">+</text>
<text x="127.1" y="103.3">+</text>
<text x="127.1" y="104.4">+</text>
</g>
<g font-size=".7">
<text x="21.3" y=".7">5</text>
<text x="62" y=".7">4</text>
<text x="102.6" y=".7">3</text>
<text x="143.3" y=".7">2</text>
<text x="183.9" y=".7">1</text>
<text x=".3" y="20.7">D</text>
<text x="204.5" y="20.7">D</text>
<text x=".3" y="58.8">C</text>
<text x="204.5" y="58.8">C</text>
<text x=".3" y="96.9">B</text>
<text x="204.5" y="96.9">B</text>
<text x=".3" y="135">A</text>
<text x="204.5" y="135">A</text>
<text x="21.3" y="154.2">5</text>
<text x="62" y="154.2">4</text>
<text x="102.6" y="154.2">3</text>
<text x="143.3" y="154.2">2</text>
<text x="183.9" y="154.2">1</text>
</g>
</svg>
